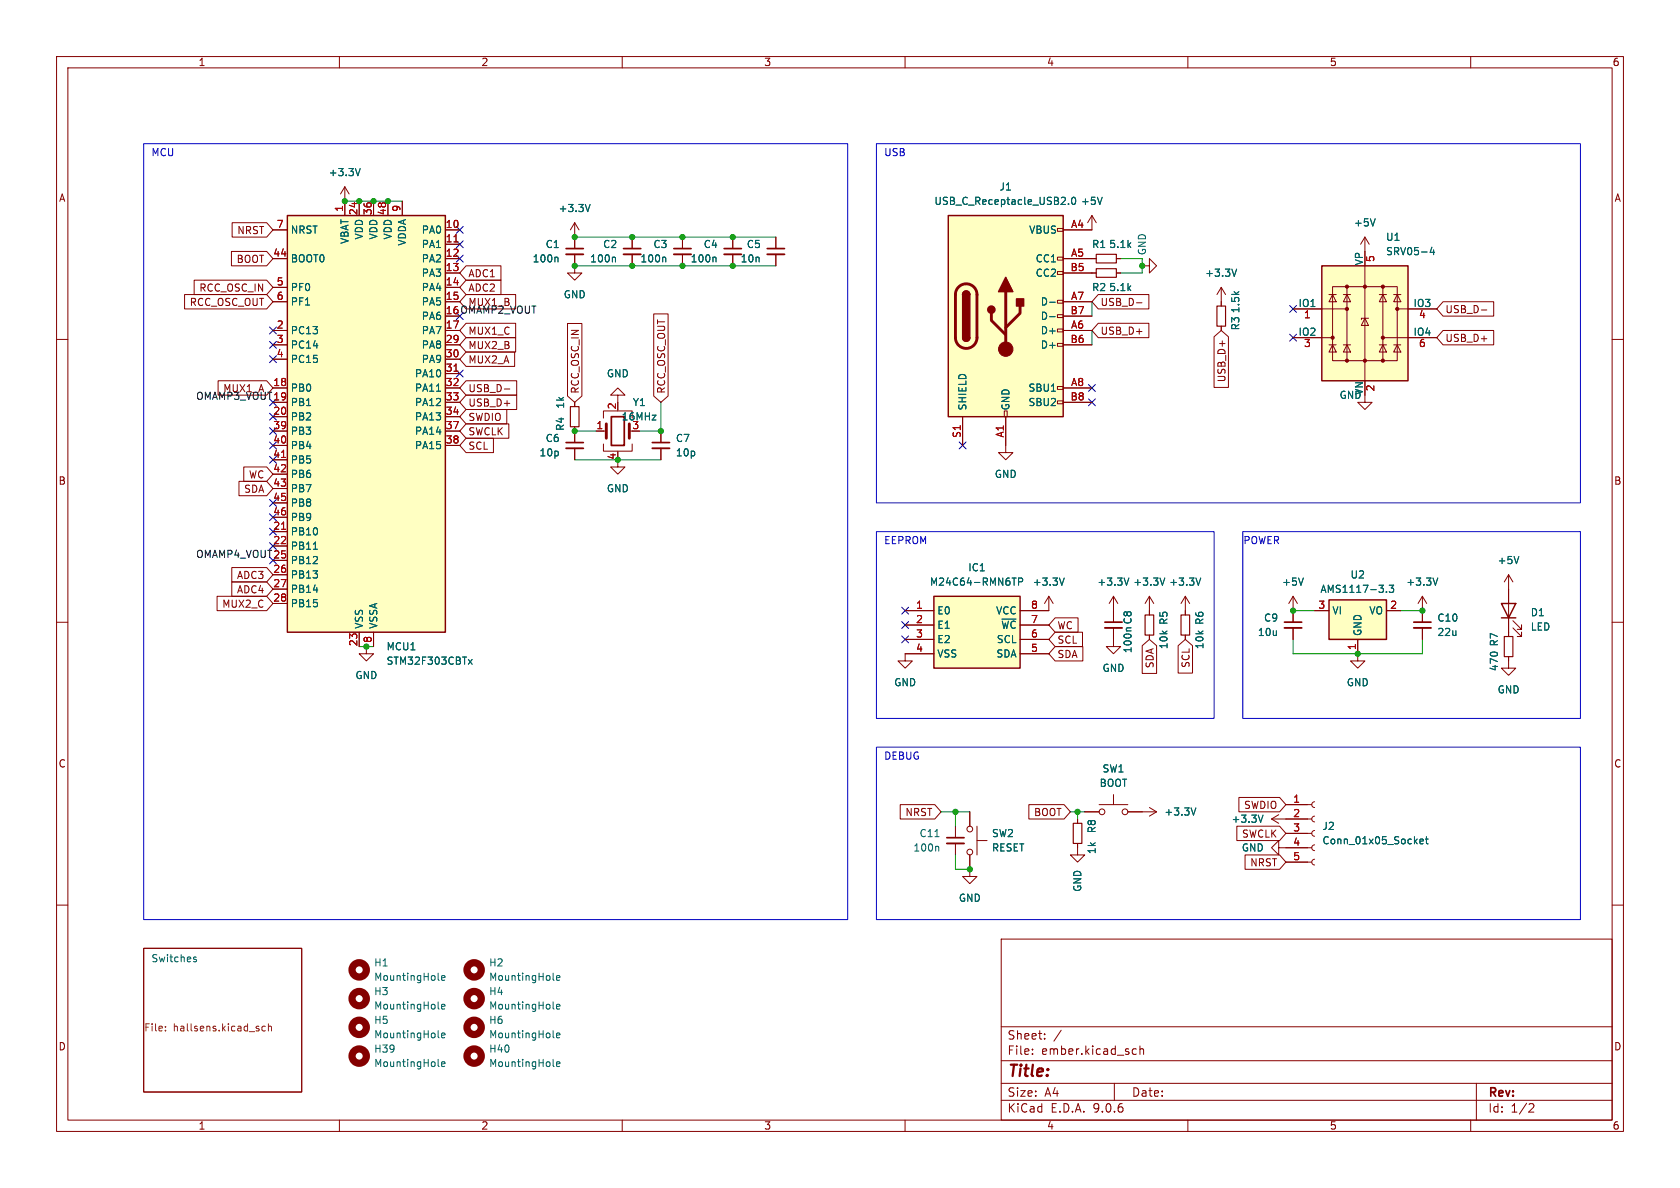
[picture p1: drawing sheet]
<svg xmlns="http://www.w3.org/2000/svg" width="297mm" height="210mm" viewBox="0 0 297 210" stroke-linecap="round" stroke-linejoin="round" font-family="sans-serif">
<g fill="none" stroke="#840000" stroke-width=".18">
<path d="M10 10h277v190h-277zM12 12h273v186h-273zM60 10v2M110 10v2M160 10v2M210 10v2M260 10v2M61 33l-.8 1.3M61 33l.7 1.3M61 33v2.6M120.6 41.9v2M120.6 45v2"/>
<path d="M129.5 41.9v2M129.5 45v2M10 60h2M285 60h2M10 110h2M160 115.6v1.2h1.3l-1.3 1.3-1.3-1.3h1.3M266.7 116.8v1.3h1.3l-1.3 1.3-1.3-1.3h1.3M266.7 101.6v10.2M266.7 101.6l-.8 1.3M266.7 101.6l.8 1.3M267.5 111l1.5 1.5v-.7v.7h-.8M267.5 109.7l1.5 1.6v-.8v.8h-.8"/>
<path d="M285 110h2M168.9 146.1v2M168.9 149.1v2M171.4 143.5v2.6M171.4 151.1v2.6M172.7 148.6h1.8M172.7 146.1v5M227.3 142.2h4.6M227.3 144.8h4.6M227.3 147.3h4.6M227.3 149.9h4.6M227.3 152.4h4.6"/>
<path d="M232.4 141.7l-.3 .2-.2 .3 .2 .4 .3 .1M232.4 144.3l-.3 .1-.2 .4 .2 .3 .3 .2M232.4 146.8l-.3 .2-.2 .3 .2 .4 .3 .1M232.4 149.4l-.3 .1-.2 .4 .2 .3 .3 .2M232.4 151.9l-.3 .1-.2 .4 .2 .4 .3 .1M10 160h2M25.4 167.6h27.9v25.4h-27.9zM177 166h108v32h-108zM285 160h2M60 198v2M110 198v2M160 198v2"/>
<path d="M177 194.5h108M177 191.5h108M177 187.5h108M177 181.5h108M182.5 186.3v.1M182.5 185.5v.1M184.7 183.6v.1M184.7 182.8v.1M187.6 182.1l-1.3 2M197 191.5v3M200.5 185.4l.4 .1M200.9 186.3l-.4 .1"/>
<path d="M201.5 185.5l.2-.1 .4 .1 .1 .9M201.5 184.9v1.5M210 198v2M260 198v2M261 191.5v6.5M270.5 195.1l.5 .1 .2 .3-1 1.1h1"/>
<circle cx="171.5" cy="146.6" r=".51"/>
<circle cx="171.5" cy="150.6" r=".51"/>
</g>
<path d="M63.7 29.8l-.4 1.3M117.5 45.5l.2 .1v.7M126.4 45.5l.2 .1v.7M268.5 98.4l-.4 1.2M165.3 147.9h.7M165.8 149.6l.2 .2v.6M251 148.7l.6-.1v-.2l-.4-.1-.2 .2 .1 .6h.5M252 148.3h.5M252.2 147.9v1.1l.3 .2M34.3 169.5l.4 .2 .1 .1-.2 .2h-.4M34.3 169.2h.4" fill="none" stroke="#006464" stroke-width=".18"/>
<path d="M29.2 182.1v.1M29.2 181.5v.1M46.9 181.5l-.4-.1-.2 .2 .1 .6h.5M47.5 181.5l.1-.1 .3 .1 .1 .7M47.5 181v1.2" fill="none" stroke="#725600" stroke-width=".18"/>
<path d="M265.4 106.7h2.6l-1.3 2.5zM265.4 109.2h2.6" fill="none" stroke="#840000" stroke-width=".25"/>
<path d="M119.1 43.9h3.1M128 43.9h3.1M167.4 148.1h3" fill="none" stroke="#840000" stroke-width=".3"/>
<path d="M119.1 45h3.1M128 45h3.1M167.4 149.1h3" fill="none" stroke="#840000" stroke-width=".33"/>
<path d="M165.1 105.4h15.2v12.7h-15.2z" fill="#ffffc2"/>
<path d="M165.1 105.4h15.2v12.7h-15.2z" fill="none" stroke="#840000" stroke-width=".25"/>
<path d="M160 108h5.1M160 110.5h5.1M160 113h5.1M160 115.6h5.1M180.3 108h5.1M180.3 110.5h5.1M180.3 113h5.1M180.3 115.6h5.1" fill="none" stroke="#840000" stroke-width=".18"/>
<path d="M178.9 102.2h.7M180.1 102.8h.6l.1-.2-.1-.3-.6-.1v1.2" fill="none" stroke="#006464" stroke-width=".18"/>
<path d="M50.8 38.1h27.9v73.7h-27.9z" fill="#ffffc2"/>
<path d="M50.8 38.1h27.9v73.7h-27.9z" fill="none" stroke="#840000" stroke-width=".25"/>
<g fill="none" stroke="#840000" stroke-width=".18">
<path d="M61 35.6v2.5M63.5 35.6v2.5M66 35.6v2.5M68.6 35.6v2.5M71.1 35.6v2.5M48.3 40.6h2.5M48.3 45.7h2.5M48.3 50.8h2.5M48.3 53.3h2.5M48.3 58.4h2.5M78.7 40.6h2.6M78.7 45.7h2.6"/>
<path d="M78.7 50.8h2.6M78.7 53.3h2.6M78.7 58.4h2.6M78.7 43.2h2.6M78.7 48.3h2.6M137.2 41.9v2M137.2 45v2M193 45.7h.8M197.4 45.7h.7M201.9 47h1.3v-1.3l1.3 1.3-1.3 1.3v-1.3M215.9 50.8l-.8 1.3M215.9 50.8l.8 1.3"/>
<path d="M215.9 50.8v2.5M48.3 61h2.5M48.3 63.5h2.5M48.3 68.6h2.5M48.3 71.1h2.5M48.3 73.7h2.5M48.3 76.2h2.5M48.3 78.7h2.5M78.7 61h2.6M78.7 63.5h2.6M78.7 68.6h2.6M78.7 71.1h2.6"/>
<path d="M78.7 73.7h2.6M78.7 76.2h2.6M78.7 78.7h2.6M78.7 66h2.6M101.6 76.2v2M101.6 79.2v2.1M105.4 76.2h1.8M106.7 73.9v-1.3h5.1v1.3M106.7 78.5v1.3h5.1v-1.3M109.2 79.8v.2M116.8 76.2v2M116.8 79.2v2.1"/>
<path d="M48.3 81.3h2.5M48.3 83.8h2.5M48.3 86.4h2.5M48.3 88.9h2.5M48.3 91.4h2.5M48.3 94h2.5M48.3 96.5h2.5M48.3 99.1h2.5M109.2 81.3v1.3h1.3l-1.3 1.2-1.3-1.2h1.3M48.3 101.6h2.5M48.3 104.1h2.5M48.3 106.7h2.5"/>
<path d="M63.5 111.8v2.5M66 111.8v2.5M185.4 105.4l-.7 1.3M185.4 105.4l.8 1.3M185.4 105.4v2.6M196.8 111v3.3h1.3l-1.3 1.3-1.2-1.3h1.2M196.8 105.4v4.6M196.8 105.4l-.7 1.3M196.8 105.4l.8 1.3M203.2 105.4l-.8 1.3M203.2 105.4l.8 1.3M203.2 105.4v2.6"/>
<path d="M190.5 144.8v.7M190.5 149.1v.8M191.8 143.5h2.5M194.3 142.2h5.1M196.8 140.5v1.7M199.4 143.5h5.1M203.2 142.7l1.3 .8M204.5 143.5l-1.3 .8"/>
<circle cx="194.8" cy="143.5" r=".51"/>
<circle cx="198.9" cy="143.5" r=".51"/>
</g>
<path d="M80.3 42.8h.7M80.3 65.6h.7M49.8 80.9h.7M49.8 93.6h.7" fill="none" stroke="#a90000" stroke-width=".18"/>
<path d="M218.6 47.6l-.4 1.2M77.2 69.2h.7M55.4 97.1h.7M82.8 116.6l.7 .8M83.5 116.6l-.7 .8M188.1 102.2l-.4 1.2M199.6 102.2l-.5 1.2M205.9 102.2l-.4 1.2M211.4 142.8l-.4 1.3" fill="none" stroke="#006464" stroke-width=".18"/>
<path d="M135.6 43.9h3.1M100.1 78.2h3M108.1 73.7h2.3v5h-2.3zM115.3 78.2h3.1M195.3 110h3.1" fill="none" stroke="#840000" stroke-width=".3"/>
<path d="M135.6 45h3.1M100.1 79.2h3M115.3 79.2h3.1M195.3 111h3.1" fill="none" stroke="#840000" stroke-width=".33"/>
<path d="M107.2 74.9v2.6M111.3 74.9v2.6" fill="none" stroke="#840000" stroke-width=".51"/>
<path d="M193.8 45h3.6v1.5h-3.6zM189.7 145.5h1.6v3.6h-1.6z" fill="none" stroke="#840000" stroke-width=".2"/>
<path d="M167.6 38.1h20.4v35.6h-20.4z" fill="#ffffc2"/>
<g fill="none" stroke="#840000" stroke-width=".18">
<path d="M186.9 40.4h1.1v.5h-1.1zM186.9 45.5h1.1v.5h-1.1zM186.9 48h1.1v.5h-1.1zM186.9 53.1h1.1v.5h-1.1zM186.9 55.6h1.1v.5h-1.1zM186.9 58.2h1.1v.5h-1.1zM188 40.6h5M188 45.7h5M188 48.3h5M188 53.3h5M188 55.9h5M188 58.4h5"/>
<path d="M215.9 53.3v.8M215.9 57.7v.7M241.3 41.9l-.8 1.3M241.3 41.9l.8 1.3M241.3 41.9v2.6M170.2 73.7v5M177.5 72.6h.6v1.1h-.6zM177.8 73.7v6.3h1.3l-1.3 1.3-1.3-1.3h1.3M186.9 60.7h1.1v.5h-1.1zM186.9 68.3h1.1v.5h-1.1zM186.9 70.9h1.1v.5h-1.1zM188 61h5"/>
<path d="M188 68.6h5M188 71.1h5M241.3 69.9v1.2h1.3l-1.3 1.3-1.3-1.3h1.3M64.8 114.3v1.3h1.2l-1.2 1.2-1.3-1.2h1.3"/>
</g>
<path d="M167.6 38.1h20.4v35.6h-20.4zM170.2 52.1a.64 .64 0 0 1 .6-.7 .64 .64 0 0 1 .6 .7M170.2 59.7a.64 .64 0 0 0 .6 .6 .64 .64 0 0 0 .6-.6" fill="none" stroke="#840000" stroke-width=".25"/>
<path d="M169.5 50.7a1.9 1.9 0 0 1 2-.4 1.9 1.9 0 0 1 1.2 1.8v7.6a1.91 1.91 0 0 1-1.9 1.9 1.91 1.91 0 0 1-1.9-1.9v-7.8l.2-.6zM175.3 55.4v1.2l2.5 2.6M177.8 51.6v10.1M180.3 54.1v1.3l-2.5 2.5" fill="none" stroke="#840000" stroke-width=".51"/>
<g fill="#840000" stroke="#840000" stroke-width=".25">
<path d="M170.2 52.1h1.2v7.6h-1.2z"/>
<path d="M170.4 51.6a.64 .64 0 0 1 .7-.1 .64 .64 0 0 1 .3 .6h-1.2z"/>
<path d="M170.2 59.7h1.2a.64 .64 0 0 1-.6 .6 .64 .64 0 0 1-.6-.6z"/>
<path d="M177.8 49l1.3 2.6h-2.6z"/>
<path d="M179.7 52.8h1.3v1.3h-1.3z"/>
<circle cx="175.3" cy="54.7" r=".63"/>
</g>
<circle cx="177.8" cy="61.7" r="1.27" fill="#840000" stroke="#840000" stroke-width=".18"/>
<path d="M188.9 36v.1M189.6 35l.1-.1a.68 .68 0 0 1 .5 .6 .68 .68 0 0 1-.5 .6l-.1-.1-.2-.3zM243.1 38.7l-.4 1.2M185.6 53.4h.9M185.6 56h.9" fill="none" stroke="#006464" stroke-width=".18"/>
<path d="M215.1 54.1h1.6v3.6h-1.6z" fill="none" stroke="#840000" stroke-width=".2"/>
<path d="M233.7 47h15.2v20.3h-15.2z" fill="#ffffc2"/>
<g fill="none" stroke="#840000" stroke-width=".18">
<path d="M101.6 39.4v4.5M101.6 39.4l-.8 1.2M101.6 39.4l.8 1.2M193 38.1l-.7 1.3M193 38.1l.8 1.3M193 38.1v2.5M101.6 45v3.3h1.3l-1.3 1.2-1.3-1.2h1.3M111.8 41.9v2M111.8 45v2M193 48.3h.8M197.4 48.3h.7M228.6 54.6h9.5"/>
<path d="M228.6 59.7h7M234.9 52.1h1.3M235.6 50.7h11.4v13.1h-11.4zM235.6 52.1l.6 1.2h-1.3zM237.5 52.1h1.3M238.1 52.1l.7 1.2h-1.3zM238.1 50.7v13.1M241.3 56.3l.6 1.2h-1.2zM241.3 47v20.3M241.9 56.3h-1.2v.2M243.8 52.1h1.3M244.5 52.1l.6 1.2h-1.3z"/>
<path d="M244.5 50.7v13.1M244.5 59.7h9.5M246.4 52.1h1.2M247 52.1l.6 1.2h-1.2zM247 54.6h7M101.6 71.1v.8M101.6 75.4v.8M109.2 69.9h1.3l-1.3-1.3-1.3 1.3h1.3v1.2M234.9 61h1.3M235.6 61l.6 1.2h-1.3zM237.5 61h1.3M238.1 61l.7 1.2h-1.3z"/>
<path d="M243.8 61h1.3M244.5 61l.6 1.2h-1.3zM246.4 61h1.2M247 61l.6 1.2h-1.2zM203.2 108v.7M203.2 112.3v.7M209.5 105.4v3.3M209.5 112.3v.7M209.5 105.4l-.7 1.3M209.5 105.4l.8 1.3M228.6 105.4v4.6M228.6 111v2"/>
<path d="M228.6 105.4l-.8 1.3M228.6 105.4l.8 1.3M171.4 153.7v1.2h1.3l-1.3 1.3-1.2-1.3h1.2M190.5 149.9v1.2h1.3l-1.3 1.3-1.3-1.3h1.3M224.8 144.8l1.3 .7M224.8 144.8h2.5M226.1 149.9v-1.3l-1.3 1.3 1.3 1.2v-1.2h1.2M226.1 144l-1.3 .8"/>
</g>
<path d="M233.7 47h15.2v20.3h-15.2z" fill="none" stroke="#840000" stroke-width=".25"/>
<g fill="#840000" stroke="#840000" stroke-width=".18">
<circle cx="235.6" cy="59.7" r=".28"/>
<circle cx="238.1" cy="50.7" r=".28"/>
<circle cx="238.1" cy="54.6" r=".28"/>
<circle cx="238.1" cy="63.8" r=".28"/>
<circle cx="241.3" cy="50.7" r=".28"/>
<circle cx="241.3" cy="63.8" r=".28"/>
<circle cx="244.5" cy="50.7" r=".28"/>
<circle cx="244.5" cy="59.7" r=".28"/>
<circle cx="244.5" cy="63.8" r=".28"/>
<circle cx="247" cy="54.6" r=".28"/>
</g>
<g fill="none" stroke="#006464" stroke-width=".18">
<path d="M104.3 36.1l-.4 1.3M194.9 34.9l-.5 1.2M98.5 45.5l.1 .1v.7M108.6 45.5l.2 .1v.7M253.1 43.7l-.3 .9h.8M253.4 44.2v.8M212.3 102.2l-.5 1.2M230.4 102.2l-.4 1.2M223.3 144.1l-.4 1.3M77.5 178.2l.1 .2M77.5 173.1l.1 .2M78.1 178l.6-.2-.1-.2-.4-.1-.1 .2v.6h.5"/>
<path d="M78.1 172.9l.6-.1-.1-.3h-.4l-.1 .1v.6h.5M97.8 178.2l.2 .2M97.8 173.1l.2 .2M98.4 178l.6-.2-.1-.2-.3-.1-.2 .2v.6h.5M98.4 172.9l.6-.1-.1-.3h-.3l-.2 .1v.6h.5M77.5 183.3l.1 .2M77.5 188.4l.1 .1M78.1 183l.6-.1-.1-.2-.4-.1-.1 .2v.6h.5M78.1 188.1l.6-.1-.1-.2-.4-.1-.1 .2v.6h.5M97.8 188.4l.2 .1M97.8 183.3l.2 .2M98.4 183l.6-.1-.1-.2-.3-.1-.2 .2v.6h.5"/>
<path d="M98.4 188.1l.6-.1-.1-.2-.3-.1-.2 .2v.6h.5"/>
</g>
<g fill="none" stroke="#840000" stroke-width="1.3">
<circle cx="63.5" cy="176.5" r="1.27"/>
<circle cx="63.5" cy="171.4" r="1.27"/>
<circle cx="83.8" cy="176.5" r="1.27"/>
<circle cx="83.8" cy="171.4" r="1.27"/>
<circle cx="63.5" cy="186.7" r="1.27"/>
<circle cx="63.5" cy="181.6" r="1.27"/>
<circle cx="83.8" cy="186.7" r="1.27"/>
<circle cx="83.8" cy="181.6" r="1.27"/>
</g>
<path d="M193.8 47.5h3.6v1.5h-3.6zM100.8 71.9h1.6v3.5h-1.6zM202.4 108.7h1.6v3.6h-1.6zM208.8 108.7h1.5v3.6h-1.5z" fill="none" stroke="#840000" stroke-width=".2"/>
<path d="M100.1 43.9h3M110.2 43.9h3.1M227.1 110h3" fill="none" stroke="#840000" stroke-width=".3"/>
<path d="M100.1 45h3M110.2 45h3.1M227.1 111h3" fill="none" stroke="#840000" stroke-width=".33"/>
<path d="M234.9 106h10.2v7h-10.2z" fill="#ffffc2"/>
<path d="M234.9 106h10.2v7h-10.2z" fill="none" stroke="#840000" stroke-width=".25"/>
<g fill="none" stroke="#840000" stroke-width=".18">
<path d="M41 39.4h6.1l1.2 1.2-1.2 1.3h-6.1zM61 35.6v2.5M63.5 35.6v2.5M66 35.6v2.5M68.6 35.6v2.5M71.1 35.6v2.5M32.6 52.1h14.5l1.2 1.2-1.2 1.3h-14.5zM34.3 49.5h12.8l1.2 1.3-1.2 1.3h-12.8zM40.9 44.4h6.2l1.2 1.3-1.2 1.3h-6.2zM48.3 40.6h2.5M48.3 45.7h2.5M48.3 50.8h2.5"/>
<path d="M48.3 53.3h2.5M48.3 58.4h2.5M78.7 40.6h2.6M78.7 45.7h2.6M78.7 50.8h2.6M78.7 53.3h2.6M78.7 58.4h2.6M78.7 43.2h2.6M78.7 48.3h2.6M82.4 52.1h8.8v2.5h-8.8l-1.1-1.3zM82.4 49.5h6.2v2.6h-6.2l-1.1-1.3zM82.4 59.7h8.8v2.5h-8.8l-1.1-1.2z"/>
<path d="M82.4 47h6.2v2.5h-6.2l-1.1-1.2zM82.4 57.1h8.8v2.6h-8.8l-1.1-1.3zM100.3 57.2h2.6v12.8l-1.3 1.1-1.3-1.1zM101.6 41.9v2M101.6 45v2M111.8 41.9v2M111.8 45v2M115.6 55.5h2.5v14.5l-1.3 1.1-1.2-1.1zM120.6 41.9v2M120.6 45v2M129.5 41.9v2M129.5 45v2"/>
<path d="M137.2 41.9v2M137.2 45v2M188 40.6h5M188 45.7h5.8M188 53.3h5M188 58.4h5M188 48.3h5.8M188 55.9h5M194.2 52.1h8.9v2.5h-8.9l-1.2-1.3zM194.2 57.1h8.9v2.6h-8.9l-1.2-1.3zM197.4 45.7h.7M197.4 48.3h.7"/>
<path d="M200.9 53.5h1M214.6 59.5l1.3-1.1 1.3 1.1v9h-2.6zM215.9 53.3v.8M215.9 57.7v.7M228.6 54.6h5.1M228.6 59.7h5.1M248.9 54.6h5.1M248.9 59.7h5.1M255.1 53.3h9v2.6h-9l-1.1-1.3zM255.1 58.4h9v2.6h-9l-1.1-1.3zM261.9 54.8h.9M38.6 67.3h8.5l1.2 1.3-1.2 1.3h-8.5z"/>
<path d="M48.3 61h2.5M48.3 63.5h2.5M48.3 68.6h2.5M48.3 71.1h2.5M48.3 73.7h2.5M48.3 76.2h2.5M48.3 78.7h2.5M78.7 61h2.6M78.7 63.5h2.6M78.7 68.6h2.6M78.7 71.1h2.6M78.7 73.7h2.6"/>
<path d="M78.7 76.2h2.6M78.7 78.7h2.6M78.7 66h2.6M82.4 74.9h7.6v2.6h-7.6l-1.1-1.3zM82.4 69.8h8.9v2.6h-8.9l-1.1-1.3zM82.4 77.5h4.8v2.5h-4.8l-1.1-1.3zM82.4 67.3h8.9v2.6h-8.9l-1.1-1.3zM82.4 72.4h7.2v2.5h-7.2l-1.1-1.2zM82.4 62.2h8.6v2.6h-8.6l-1.1-1.3zM89.2 68.8h.9M101.6 71.1v.8M101.6 75.4v2.8"/>
<path d="M101.6 79.2v2.1M105.4 76.2h1.3M116.8 76.2v2M116.8 79.2v2.1M170.2 73.7v5M177.8 73.7v5M188 61h5M188 68.6h5M188 71.1h5M42.2 85.1h4.9l1.2 1.3-1.2 1.2h-4.9zM43.1 82.5h4l1.2 1.3-1.2 1.3h-4zM48.3 81.3h2.5"/>
<path d="M48.3 83.8h2.5M48.3 86.4h2.5M48.3 88.9h2.5M48.3 91.4h2.5M48.3 94h2.5M48.3 96.5h2.5M48.3 99.1h2.5M38.4 105.4h8.7l1.2 1.3-1.2 1.3h-8.7zM41 102.9h6.1l1.2 1.2-1.2 1.3h-6.1zM41 100.3h6.1l1.2 1.3-1.2 1.3h-6.1zM48.3 101.6h2.5M48.3 104.1h2.5"/>
<path d="M48.3 106.7h2.5M63.5 111.8v2.5M66 111.8v2.5M160 108h5.1M160 110.5h5.1M160 113h5.1M160 115.6h5.1M180.3 108h5.1M180.3 110.5h5.1M180.3 113h5.1M180.3 115.6h5.1M186.5 114.3h4.9v2.5h-4.9l-1.1-1.2z"/>
<path d="M186.5 109.2h4.1v2.6h-4.1l-1.1-1.3zM186.5 111.8h4.9v2.5h-4.9l-1.1-1.3zM196.8 108v2M196.8 111v2M201.9 114.1l1.3-1.1 1.3 1.1v4.9h-2.6zM203.2 108v.7M203.2 112.3v.7M208.3 114.1l1.2-1.1 1.3 1.1v4.9h-2.5zM209.5 108v.7M209.5 112.3v.7M228.6 108v2M228.6 111v2"/>
<path d="M232.4 108h2.5M240 113v3.8h1.3l-1.3 1.3-1.2-1.3h1.2M245.1 108h2.5M251.5 105.4l-.8 1.3M251.5 105.4l.7 1.3M251.5 105.4v4.6M251.5 111v2M266.7 104.1v2.6M266.7 109.2v3.3M266.7 116.1v.7M159.1 142.2h6.2l1.1 1.3-1.1 1.3h-6.2zM171.4 143.5v2.6"/>
<path d="M171.4 151.1v2.6M181.9 142.2h6.2l1.1 1.3-1.1 1.3h-6.2zM190.5 144.8v.7M190.5 149.1v.8M191.8 143.5h2.5M199.4 143.5h2.5M218.7 146h7.5l1.1 1.3-1.1 1.3h-7.5zM219 141h7.2l1.1 1.2-1.1 1.3h-7.2zM220.1 151.1h6.1l1.1 1.3-1.1 1.3h-6.1zM227.3 142.2h3.8M227.3 144.8h3.8M227.3 147.3h3.8"/>
<path d="M227.3 149.9h3.8M227.3 152.4h3.8"/>
</g>
<g fill="none" stroke="#006464" stroke-width=".18">
<path d="M63.7 29.8l-.4 1.3M104.3 36.1l-.4 1.3M188.9 36v.1M189.6 35l.1-.1a.68 .68 0 0 1 .5 .6 .68 .68 0 0 1-.5 .6l-.1-.1-.2-.3zM194.9 34.9l-.5 1.2M243.1 38.7l-.4 1.2M98.5 45.5l.1 .1v.7M108.6 45.5l.2 .1v.7M117.5 45.5l.2 .1v.7M126.4 45.5l.2 .1v.7M185.6 53.4h.9M185.6 56h.9"/>
<path d="M218.6 47.6l-.4 1.2M253.1 43.7l-.3 .9h.8M253.4 44.2v.8M77.2 69.2h.7M55.4 97.1h.7M268.5 98.4l-.4 1.2M82.8 116.6l.7 .8M83.5 116.6l-.7 .8M178.9 102.2h.7M180.1 102.8h.6l.1-.2-.1-.3-.6-.1v1.2M188.1 102.2l-.4 1.2M199.6 102.2l-.5 1.2"/>
<path d="M205.9 102.2l-.4 1.2M212.3 102.2l-.5 1.2M230.4 102.2l-.4 1.2M245.1 104.6v.1M245.6 103.4h.8l-.4 .5 .3 .2v.5l-.2 .1-.5-.1M254.2 102.2l-.4 1.2M211.4 142.8l-.4 1.3M223.3 144.1l-.4 1.3M251 148.7l.6-.1v-.2l-.4-.1-.2 .2 .1 .6h.5M252 148.3h.5M252.2 147.9v1.1l.3 .2"/>
</g>
<path d="M249.9 110h3.1" fill="none" stroke="#840000" stroke-width=".3"/>
<path d="M249.9 111h3.1" fill="none" stroke="#840000" stroke-width=".33"/>
<path d="M265.9 112.5h1.6v3.6h-1.6z" fill="none" stroke="#840000" stroke-width=".2"/>
<g fill="none" stroke="#009600" stroke-width=".18">
<path d="M61 35.6h10.1M101.6 41.9h35.6M101.6 47h35.6M193 53.3v2.6M193 58.4v2.6M198.1 45.7h3.8v2.6h-3.8M101.6 76.2h3.8M116.8 71.1v5.1h-3.8M101.6 81.3h15.2M63.5 114.3h2.5M228.6 113v2.6h22.9v-2.6M228.6 108h3.8"/>
<path d="M247.6 108h3.9M166.4 143.5h5M168.9 143.5v2.6M168.9 151.1v2.6h2.5M189.2 143.5h2.6M190.5 143.5v1.3"/>
</g>
<g fill="none" stroke="#000084" stroke-width=".18">
<path d="M47.7 57.8l1.2 1.2M48.9 57.8l-1.2 1.2M80.7 55.3l1.2 1.2M80.7 40l1.2 1.2M80.7 45.1l1.2 1.2M80.7 42.6l1.2 1.2M81.9 55.3l-1.2 1.2M81.9 40l-1.2 1.2M81.9 45.1l-1.2 1.2M81.9 42.6l-1.2 1.2M228 54l1.2 1.2M228 59.1l1.2 1.2"/>
<path d="M229.2 54l-1.2 1.2M229.2 59.1l-1.2 1.2M47.7 60.4l1.2 1.2M47.7 70.5l1.2 1.2M47.7 62.9l1.2 1.2M47.7 78.1l1.2 1.2M47.7 73.1l1.2 1.2M47.7 75.6l1.2 1.2M48.9 73.1l-1.2 1.2M48.9 60.4l-1.2 1.2M48.9 70.5l-1.2 1.2M48.9 62.9l-1.2 1.2"/>
<path d="M48.9 78.1l-1.2 1.2M48.9 75.6l-1.2 1.2M80.7 65.4l1.2 1.2M81.9 65.4l-1.2 1.2M169.6 78.1l1.2 1.2M170.8 78.1l-1.2 1.2M192.4 68l1.2 1.2M192.4 70.5l1.2 1.2M193.6 68l-1.2 1.2M193.6 70.5l-1.2 1.2M47.7 80.7l1.2 1.2M47.7 90.8l1.2 1.2"/>
<path d="M47.7 95.9l1.2 1.2M47.7 93.4l1.2 1.2M47.7 98.5l1.2 1.2M47.7 88.3l1.2 1.2M48.9 98.5l-1.2 1.2M48.9 80.7l-1.2 1.2M48.9 90.8l-1.2 1.2M48.9 95.9l-1.2 1.2M48.9 93.4l-1.2 1.2M48.9 88.3l-1.2 1.2M159.4 107.3l1.2 1.3M159.4 112.4l1.2 1.2"/>
<path d="M159.4 109.9l1.2 1.2M160.6 107.3l-1.2 1.3M160.6 112.4l-1.2 1.2M160.6 109.9l-1.2 1.2"/>
</g>
<path d="M25.4 25.4h124.5v137.2h-124.5zM154.9 25.4h124.5v63.5h-124.5zM154.9 94h59.7v33h-59.7zM219.7 94h59.7v33h-59.7zM154.9 132.1h124.5v30.5h-124.5z" fill="none" stroke="#0000c2" stroke-width=".18"/>
<path d="M80.3 42.8h.7M80.3 65.6h.7M49.8 80.9h.7M49.8 93.6h.7" fill="none" stroke="#a90000" stroke-width=".18"/>
<g fill="#009600" stroke="#009600" stroke-width=".18">
<circle cx="129.5" cy="47" r=".46"/>
<circle cx="120.6" cy="47" r=".46"/>
<circle cx="120.6" cy="41.9" r=".46"/>
<circle cx="129.5" cy="41.9" r=".46"/>
<circle cx="64.8" cy="114.3" r=".46"/>
<circle cx="111.8" cy="41.9" r=".46"/>
<circle cx="116.8" cy="76.2" r=".46"/>
<circle cx="101.6" cy="41.9" r=".46"/>
<circle cx="168.9" cy="143.5" r=".46"/>
<circle cx="190.5" cy="143.5" r=".46"/>
<circle cx="171.4" cy="153.7" r=".46"/>
<circle cx="68.6" cy="35.6" r=".46"/>
<circle cx="61" cy="35.6" r=".46"/>
<circle cx="63.5" cy="35.6" r=".46"/>
<circle cx="66" cy="35.6" r=".46"/>
<circle cx="109.2" cy="81.3" r=".46"/>
<circle cx="101.6" cy="47" r=".46"/>
<circle cx="111.8" cy="47" r=".46"/>
<circle cx="101.6" cy="76.2" r=".46"/>
<circle cx="251.5" cy="108" r=".46"/>
<circle cx="240" cy="115.6" r=".46"/>
<circle cx="228.6" cy="108" r=".46"/>
<circle cx="201.9" cy="47" r=".46"/>
</g>
<text font-size="2.8" fill="#840000" x="178" y="190.9">Title:</text>
<g font-size="2.1" fill="#840000">
<text x="178" y="184">Sheet:</text>
<text x="178" y="186.7">File:</text>
<text x="184.1" y="186.7">ember.kicad_sch</text>
<text x="178" y="196.9">KiCad</text>
<text x="178" y="194.1">Size:</text>
<text x="184.7" y="194.1">A4</text>
<text x="185.7" y="196.9">E.D.A.</text>
<text x="193.3" y="196.9">9.0.6</text>
<text x="200" y="194.1">Date:</text>
<text x="263" y="194.3">Rev:</text>
<text x="263" y="196.9">Id:</text>
<text x="267.1" y="196.9">1/2</text>
</g>
<g font-size="1.8" fill="#840000">
<text x="35" y="11.9">1</text>
<text x="85" y="11.9">2</text>
<text x="135" y="11.9">3</text>
<text x="185" y="11.9">4</text>
<text x="235" y="11.9">5</text>
<text x="285" y="11.9">6</text>
<text x="10.3" y="35.9">A</text>
<text x="285.3" y="35.9">A</text>
<text x="41.9" y="41.6">NRST</text>
<text x="41.7" y="46.7">BOOT</text>
<text x="35.1" y="51.8">RCC_OSC_IN</text>
<text x="82.7" y="51.8">ADC2</text>
<text x="82.7" y="49.2">ADC1</text>
<text x="33.4" y="54.3">RCC_OSC_OUT</text>
<text x="78.7" y="55.6">16 OMAMP2_VOUT</text>
<text x="82.7" y="59.4">MUX1_C</text>
<text x="194.5" y="54.3">USB_D-</text>
<text x="194.5" y="59.4">USB_D+</text>
<text x="255.4" y="55.6">USB_D-</text>
<text x="82.7" y="61.9">MUX2_B</text>
<text x="82.7" y="64.5">MUX2_A</text>
<text x="255.4" y="60.6">USB_D+</text>
<text x="82.7" y="69.5">USB_D-</text>
<text x="102.6" y="69.7" transform="rotate(-90 102.6 69.7)">RCC_OSC_IN</text>
<text x="117.8" y="69.7" transform="rotate(-90 117.8 69.7)">RCC_OSC_OUT</text>
<text x="216.9" y="67.7" transform="rotate(-90 216.9 67.7)">USB_D+</text>
<text x="82.7" y="77.2">SWCLK</text>
<text x="82.7" y="72.1">USB_D+</text>
<text x="82.7" y="74.6">SWDIO</text>
<text x="82.7" y="79.7">SCL</text>
<text x="10.3" y="85.9">B</text>
<text x="43.1" y="87.3">SDA</text>
<text x="43.9" y="84.8">WC</text>
<text x="285.3" y="85.9">B</text>
<text x="39.2" y="107.6">MUX2_C</text>
<text x="41.8" y="105.1">ADC4</text>
<text x="41.8" y="102.6">ADC3</text>
<text x="186.8" y="111.4">WC</text>
<text x="186.8" y="114">SCL</text>
<text x="186.8" y="116.5">SDA</text>
<text x="204.2" y="118.2" transform="rotate(-90 204.2 118.2)">SDA</text>
<text x="210.5" y="118.2" transform="rotate(-90 210.5 118.2)">SCL</text>
<text x="10.3" y="135.9">C</text>
<text x="285.3" y="135.9">C</text>
<text x="219.8" y="143.2">SWDIO</text>
<text x="160" y="144.5">NRST</text>
<text x="182.7" y="144.5">BOOT</text>
<text x="219.5" y="148.3">SWCLK</text>
<text x="220.9" y="153.4">NRST</text>
<text x="10.3" y="185.9">D</text>
<text x="285.3" y="185.9">D</text>
<text x="35" y="199.9">1</text>
<text x="85" y="199.9">2</text>
<text x="135" y="199.9">3</text>
<text x="185" y="199.9">4</text>
<text x="235" y="199.9">5</text>
<text x="285" y="199.9">6</text>
</g>
<g font-size="1.8" fill="#0000c2">
<text x="26.7" y="27.7">MCU</text>
<text x="156.2" y="27.7">USB</text>
<text x="156.2" y="96.3">EEPROM</text>
<text x="219.7" y="96.3">POWER</text>
<text x="156.2" y="134.4">DEBUG</text>
</g>
<g font-size="1.8" fill="#006464">
<text x="58" y="31.3">+3.3V</text>
<text x="176.6" y="33.9">J1</text>
<text x="51.3" y="41.5">NRST</text>
<text x="74.5" y="41.5">PA0</text>
<text x="98.7" y="37.7">+3.3V</text>
<text x="165.1" y="36.4">USB_C_Receptacle_USB2.0</text>
<text x="181.8" y="41.5">VBUS</text>
<text x="191" y="36.4">+5V</text>
<text x="239.3" y="40.2">+5V</text>
<text x="51.3" y="46.6">BOOT0</text>
<text x="61.8" y="43.2" transform="rotate(-90 61.8 43.2)">VBAT</text>
<text x="64.4" y="42.4" transform="rotate(-90 64.4 42.4)">VDD</text>
<text x="66.9" y="42.4" transform="rotate(-90 66.9 42.4)">VDD</text>
<text x="69.4" y="42.4" transform="rotate(-90 69.4 42.4)">VDD</text>
<text x="72" y="43.5" transform="rotate(-90 72 43.5)">VDDA</text>
<text x="74.5" y="44">PA1</text>
<text x="74.5" y="46.6">PA2</text>
<text x="94.1" y="46.6">100n</text>
<text x="96.4" y="44">C1</text>
<text x="104.2" y="46.6">100n</text>
<text x="106.5" y="44">C2</text>
<text x="113.1" y="46.6">100n</text>
<text x="115.4" y="44">C3</text>
<text x="122" y="46.6">100n</text>
<text x="124.3" y="44">C4</text>
<text x="130.8" y="46.6">10n</text>
<text x="131.9" y="44">C5</text>
<text x="183" y="46.6">CC1</text>
<text x="193" y="44">R1</text>
<text x="196" y="44">5.1k</text>
<text x="202.8" y="45.2" transform="rotate(-90 202.8 45.2)">GND</text>
<text x="241" y="47" transform="rotate(-90 241 47)">VP</text>
<text x="244.9" y="42.8">U1</text>
<text x="244.9" y="45.3">SRV05-4</text>
<text x="51.3" y="51.7">PF0</text>
<text x="74.5" y="49.1">PA3</text>
<text x="74.5" y="51.7">PA4</text>
<text x="99.6" y="52.9">GND</text>
<text x="183" y="49.1">CC2</text>
<text x="193" y="51.7">R2</text>
<text x="196" y="51.7">5.1k</text>
<text x="213" y="49.1">+3.3V</text>
<text x="51.3" y="54.2">PF1</text>
<text x="51.3" y="59.3">PC13</text>
<text x="74.5" y="54.2">PA5</text>
<text x="74.5" y="56.7">PA6</text>
<text x="74.5" y="59.3">PA7</text>
<text x="183.9" y="54.2">D-</text>
<text x="183.9" y="56.7">D-</text>
<text x="183.9" y="59.3">D+</text>
<text x="219.3" y="58.5" transform="rotate(-90 219.3 58.5)">R3</text>
<text x="219.3" y="55.5" transform="rotate(-90 219.3 55.5)">1.5k</text>
<text x="229.5" y="54.4">IO1</text>
<text x="229.5" y="59.4">IO2</text>
<text x="249.8" y="54.4">IO3</text>
<text x="249.8" y="59.4">IO4</text>
<text x="51.3" y="61.8">PC14</text>
<text x="51.3" y="64.4">PC15</text>
<text x="74.5" y="61.8">PA8</text>
<text x="74.5" y="64.4">PA9</text>
<text x="183.9" y="61.8">D+</text>
<text x="51.3" y="69.4">PB0</text>
<text x="51.3" y="72">PB1</text>
<text x="73.3" y="66.9">PA10</text>
<text x="73.3" y="69.4">PA11</text>
<text x="73.3" y="72">PA12</text>
<text x="107.2" y="66.9">GND</text>
<text x="111.8" y="72">Y1</text>
<text x="181.7" y="69.4">SBU1</text>
<text x="181.7" y="72">SBU2</text>
<text x="236.7" y="70.7">GND</text>
<text x="241" y="69.9" transform="rotate(-90 241 69.9)">VN</text>
<text x="51.3" y="74.5">PB2</text>
<text x="51.3" y="77.1">PB3</text>
<text x="73.3" y="74.5">PA13</text>
<text x="73.3" y="77.1">PA14</text>
<text x="99.9" y="76.3" transform="rotate(-90 99.9 76.3)">R4</text>
<text x="99.9" y="72.3" transform="rotate(-90 99.9 72.3)">1k</text>
<text x="109.8" y="74.5">16MHz</text>
<text x="171" y="72.6" transform="rotate(-90 171 72.6)">SHIELD</text>
<text x="178.7" y="72.6" transform="rotate(-90 178.7 72.6)">GND</text>
<text x="51.3" y="79.6">PB4</text>
<text x="51.3" y="82.1">PB5</text>
<text x="73.3" y="79.6">PA15</text>
<text x="95.3" y="80.9">10p</text>
<text x="96.4" y="78.3">C6</text>
<text x="119.4" y="78.3">C7</text>
<text x="119.4" y="80.9">10p</text>
<text x="51.3" y="84.7">PB6</text>
<text x="51.3" y="87.2">PB7</text>
<text x="51.3" y="89.8">PB8</text>
<text x="107.2" y="87.2">GND</text>
<text x="175.8" y="84.7">GND</text>
<text x="51.3" y="92.3">PB9</text>
<text x="51.3" y="94.8">PB10</text>
<text x="51.3" y="97.4">PB11</text>
<text x="51.3" y="99.9">PB12</text>
<text x="171.1" y="101.2">IC1</text>
<text x="264.7" y="99.9">+5V</text>
<text x="51.3" y="102.5">PB13</text>
<text x="51.3" y="105">PB14</text>
<text x="51.3" y="107.5">PB15</text>
<text x="164.3" y="103.7">M24C64-RMN6TP</text>
<text x="182.5" y="103.7">+3.3V</text>
<text x="193.9" y="103.7">+3.3V</text>
<text x="200.3" y="103.7">+3.3V</text>
<text x="206.6" y="103.7">+3.3V</text>
<text x="226.6" y="103.7">+5V</text>
<text x="233.3" y="105">AMS1117-3.3</text>
<text x="238.7" y="102.5">U2</text>
<text x="248.5" y="103.7">+3.3V</text>
<text x="64.4" y="111.3" transform="rotate(-90 64.4 111.3)">VSS</text>
<text x="66.9" y="111.3" transform="rotate(-90 66.9 111.3)">VSSA</text>
<text x="165.6" y="108.8">E0</text>
<text x="165.6" y="111.4">E1</text>
<text x="165.6" y="113.9">E2</text>
<text x="176" y="108.8">VCC</text>
<text x="176.1" y="113.9">SCL</text>
<text x="176.9" y="111.4">~{WC}</text>
<text x="206.6" y="110.6" transform="rotate(-90 206.6 110.6)">R5</text>
<text x="213" y="110.6" transform="rotate(-90 213 110.6)">R6</text>
<text x="222.3" y="112.6">10u</text>
<text x="223.4" y="110.1">C9</text>
<text x="235.5" y="108.8">VI</text>
<text x="240.9" y="112.5" transform="rotate(-90 240.9 112.5)">GND</text>
<text x="242" y="108.8">VO</text>
<text x="254" y="110.1">C10</text>
<text x="254" y="112.6">22u</text>
<text x="270.5" y="109.1">D1</text>
<text x="270.5" y="111.7">LED</text>
<text x="68.2" y="117.7">STM32F303CBTx</text>
<text x="68.2" y="115.2">MCU1</text>
<text x="165.6" y="116.4">VSS</text>
<text x="176.1" y="116.4">SDA</text>
<text x="194.8" y="119">GND</text>
<text x="200.3" y="115.6" transform="rotate(-90 200.3 115.6)">100n C8</text>
<text x="206.6" y="114.9" transform="rotate(-90 206.6 114.9)">10k</text>
<text x="213" y="114.9" transform="rotate(-90 213 114.9)">10k</text>
<text x="265" y="118.8" transform="rotate(-90 265 118.8)">470</text>
<text x="265" y="114.4" transform="rotate(-90 265 114.4)">R7</text>
<text x="62.7" y="120.2">GND</text>
<text x="158" y="121.5">GND</text>
<text x="238" y="121.5">GND</text>
<text x="264.7" y="122.8">GND</text>
<text x="194.8" y="136.8">SW1</text>
<text x="194.3" y="139.3">BOOT</text>
<text x="162.5" y="148.2">C11</text>
<text x="175.3" y="148.2">SW2</text>
<text x="193.9" y="147.4" transform="rotate(-90 193.9 147.4)">R8</text>
<text x="205.7" y="144.4">+3.3V</text>
<text x="217.6" y="145.6">+3.3V</text>
<text x="233.7" y="146.9">J2</text>
<text x="233.7" y="149.5">Conn_01x05_Socket</text>
<text x="161.4" y="150.7">100n</text>
<text x="175.3" y="150.7">RESET</text>
<text x="193.9" y="151.1" transform="rotate(-90 193.9 151.1)">1k</text>
<text x="219.4" y="150.7">GND</text>
<text x="169.4" y="159.6">GND</text>
<text x="191.4" y="157.8" transform="rotate(-90 191.4 157.8)">GND</text>
<text x="26.7" y="170.2">Switches</text>
<text x="66" y="171">H1</text>
<text x="66" y="173.6">MountingHole</text>
<text x="86.4" y="171">H2</text>
<text x="86.4" y="173.6">MountingHole</text>
<text x="66" y="176.1">H3</text>
<text x="66" y="178.7">MountingHole</text>
<text x="86.4" y="176.1">H4</text>
<text x="86.4" y="178.7">MountingHole</text>
<text x="66" y="181.2">H5</text>
<text x="66" y="183.7">MountingHole</text>
<text x="86.4" y="181.2">H6</text>
<text x="86.4" y="183.7">MountingHole</text>
<text x="66" y="186.3">H39</text>
<text x="66" y="188.8">MountingHole</text>
<text x="86.4" y="186.3">H40</text>
<text x="86.4" y="188.8">MountingHole</text>
</g>
<g font-size="1.8" fill="#a90000">
<text x="48.8" y="40.4">7</text>
<text x="60.7" y="37.5" transform="rotate(-90 60.7 37.5)">1</text>
<text x="63.2" y="38.1" transform="rotate(-90 63.2 38.1)">24</text>
<text x="65.8" y="38.1" transform="rotate(-90 65.8 38.1)">36</text>
<text x="68.3" y="38.1" transform="rotate(-90 68.3 38.1)">48</text>
<text x="70.9" y="37.5" transform="rotate(-90 70.9 37.5)">9</text>
<text x="78.7" y="40.4">10</text>
<text x="189.2" y="40.4">A4</text>
<text x="48.2" y="45.5">44</text>
<text x="78.7" y="42.9">11</text>
<text x="78.7" y="45.5">12</text>
<text x="189.2" y="45.5">A5</text>
<text x="243.3" y="46.4" transform="rotate(-90 243.3 46.4)">5</text>
<text x="48.8" y="50.5">5</text>
<text x="48.8" y="53.1">6</text>
<text x="78.7" y="48">13</text>
<text x="78.7" y="50.5">14</text>
<text x="78.7" y="53.1">15</text>
<text x="189.2" y="48">B5</text>
<text x="189.2" y="53.1">A7</text>
<text x="48.8" y="58.2">2</text>
<text x="78.7" y="58.2">17</text>
<text x="78.7" y="55.6">16</text>
<text x="189.2" y="55.6">B7</text>
<text x="189.2" y="58.2">A6</text>
<text x="230.4" y="56.6">1</text>
<text x="250.8" y="56.6">4</text>
<text x="48.8" y="60.7">3</text>
<text x="48.8" y="63.2">4</text>
<text x="78.7" y="60.7">29</text>
<text x="78.7" y="63.2">30</text>
<text x="78.7" y="65.8">31</text>
<text x="189.2" y="60.7">B6</text>
<text x="230.4" y="61.7">3</text>
<text x="250.8" y="61.7">6</text>
<text x="48.2" y="68.3">18</text>
<text x="48.2" y="70.9">19</text>
<text x="78.7" y="68.3">32</text>
<text x="78.7" y="70.9">33</text>
<text x="189.2" y="70.9">B8</text>
<text x="189.2" y="68.3">A8</text>
<text x="243.3" y="69.3" transform="rotate(-90 243.3 69.3)">2</text>
<text x="48.2" y="73.4">20</text>
<text x="48.2" y="75.9">39</text>
<text x="78.7" y="73.4">34</text>
<text x="78.7" y="75.9">37</text>
<text x="105.3" y="75.9">1</text>
<text x="109" y="72.5" transform="rotate(-90 109 72.5)">2</text>
<text x="111.7" y="75.9">3</text>
<text x="169.9" y="77.5" transform="rotate(-90 169.9 77.5)">S1</text>
<text x="177.5" y="77.5" transform="rotate(-90 177.5 77.5)">A1</text>
<text x="48.2" y="78.5">40</text>
<text x="48.2" y="81">41</text>
<text x="48.2" y="83.6">42</text>
<text x="78.7" y="78.5">38</text>
<text x="109" y="81.4" transform="rotate(-90 109 81.4)">4</text>
<text x="48.2" y="86.1">43</text>
<text x="48.2" y="88.6">45</text>
<text x="48.2" y="91.2">46</text>
<text x="48.2" y="93.7">21</text>
<text x="48.2" y="96.3">22</text>
<text x="48.2" y="101.3">26</text>
<text x="48.2" y="98.8">25</text>
<text x="48.2" y="103.9">27</text>
<text x="48.2" y="106.4">28</text>
<text x="161.9" y="107.7">1</text>
<text x="182.2" y="107.7">8</text>
<text x="233" y="107.7">3</text>
<text x="245.7" y="107.7">2</text>
<text x="65.8" y="113.7" transform="rotate(-90 65.8 113.7)">8</text>
<text x="161.9" y="110.2">2</text>
<text x="161.9" y="112.8">3</text>
<text x="182.2" y="110.2">7</text>
<text x="182.2" y="112.8">6</text>
<text x="63.2" y="114.3" transform="rotate(-90 63.2 114.3)">23</text>
<text x="161.9" y="115.3">4</text>
<text x="182.2" y="115.3">5</text>
<text x="239.8" y="115" transform="rotate(-90 239.8 115)">1</text>
<text x="228.5" y="142">1</text>
<text x="228.5" y="144.5">2</text>
<text x="228.5" y="147.1">3</text>
<text x="228.5" y="149.6">4</text>
<text x="228.5" y="152.1">5</text>
</g>
<g font-size="1.8" fill="#0f0f0f">
<text x="82.7" y="54.3">MUX1_B</text>
<text x="34.6" y="70.8">OMAMP3_VOUT19</text>
<text x="39.4" y="69.5">MUX1_A</text>
<text x="34.6" y="98.7">OMAMP4_VOUT25</text>
</g>
<g font-size="1.8" fill="#725600">
<text x="25.4" y="182.7">File:</text>
<text x="30.6" y="182.7">hallsens.kicad_sch</text>
</g>
</svg>
